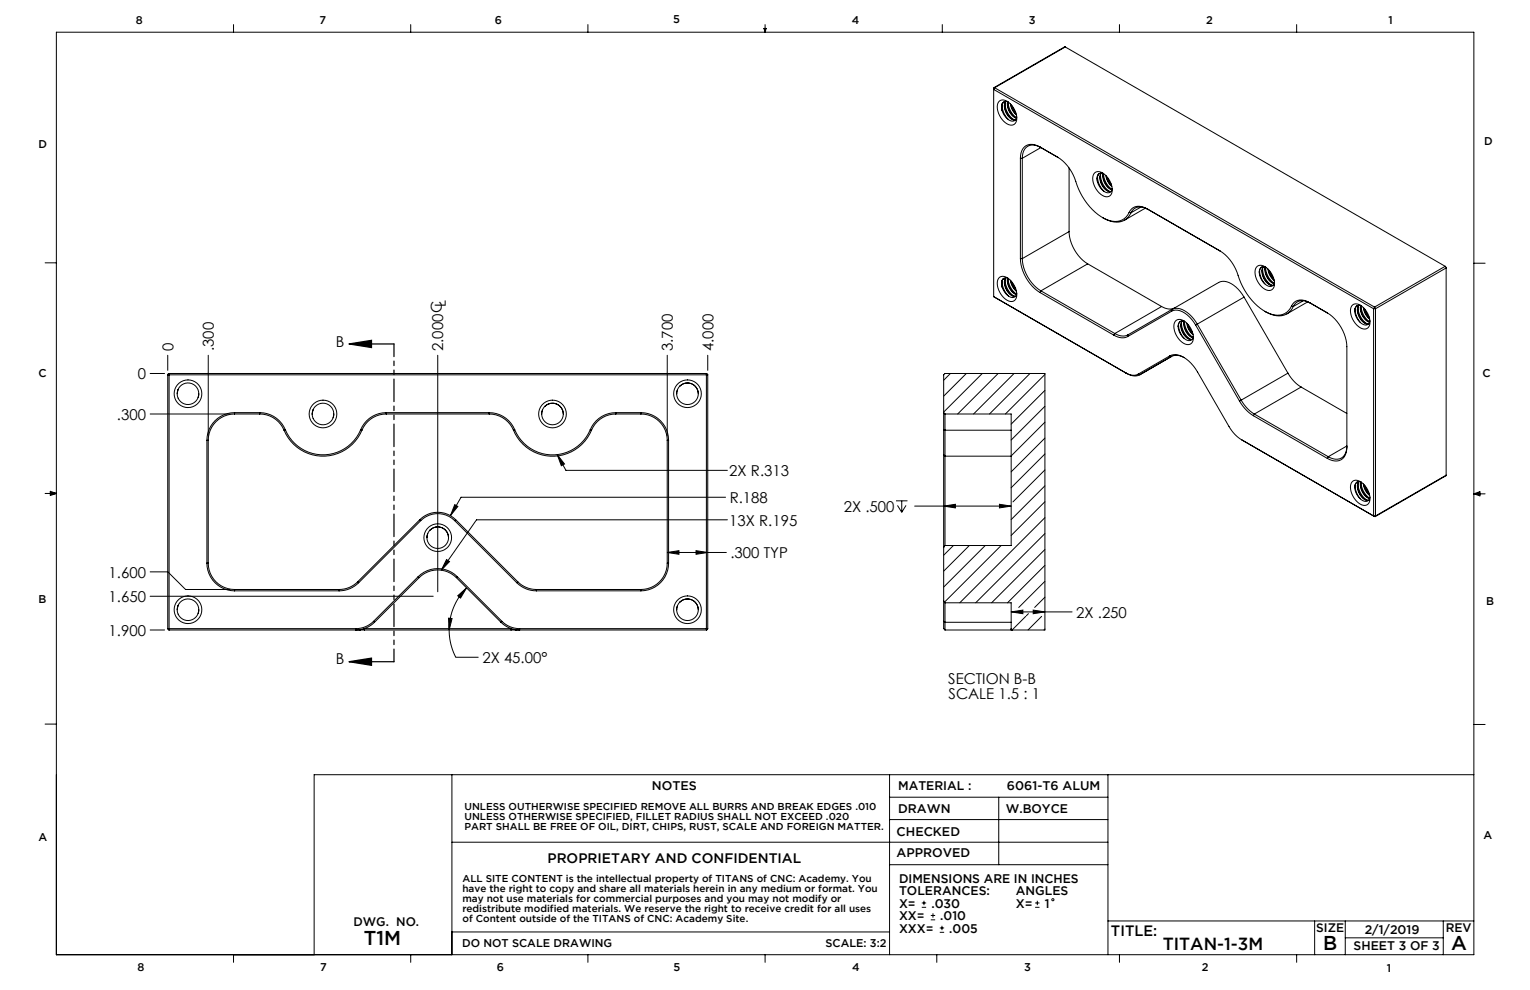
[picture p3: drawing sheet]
<svg xmlns="http://www.w3.org/2000/svg" width="432mm" height="279mm" viewBox="0 0 432 279" stroke-linecap="round" stroke-linejoin="round" font-family="sans-serif">
<g fill="none" stroke="#000" stroke-width=".28">
<path d="M15.9 9.1h400.1v260.3h-400.1zM65.9 6.9v2.2M115.9 6.9v2.2M165.9 6.9v2.2M215.6 8h.6l-.3 1.1zM215.7 8l.2 1.1M215.9 6.9v2.2M216 8l-.1 1.1M265.9 6.9v2.2M300.6 13.3l-20.1 11.4M300.6 13.3l-19.9 11.5M300.6 13.3l107.3 61.9"/>
<path d="M315.9 6.9v2.2M365.9 6.9v2.2M280.7 24.8l-.3 .1v58.8l37.6 21.7M280.7 24.8l-.3 .4 107.3 61.9M280.7 24.8l107.2 61.9M282.1 28.5a2.73 2.73 0 0 1 3.5 1.3 4.2 4.2 0 0 1 .7 5.2 2.73 2.73 0 0 1-3.5-1.3 4.2 4.2 0 0 1-.7-5.2zM282.8 29.4l-.1 .8 .1 1.1M282.8 29.6l.4 2 .6 1.2 .8 1M282.8 31.3a3.7 3.7 0 0 0 3.3 2.9 1.25 1.25 0 0 0 .8-1.2M283.1 28.9a2.46 2.46 0 0 0-.3 2.4M283.4 28.8l-.6 .6M283.7 29.1a5.5 5.5 0 0 0 2.6 4.7"/>
<path d="M283.8 28.6a3.9 3.9 0 0 0 2.7 5.3M283.8 28.7a4 4 0 0 0 2.7 5.1M284.4 28.7a4.4 4.4 0 0 0 2.4 4.7M284.4 28.8a4.4 4.4 0 0 0 2.5 4.5M284.5 28.8l-.2-.1a1.16 1.16 0 0 0-1.5 .7M284.5 28.8a5.6 5.6 0 0 0 2.4 4.4M285.2 29.3l.5 1.6 1.1 1.5M285.3 29.5l.5 1.4 1 1.3M285.6 29.9l1 1.8M288 44.7a3.3 3.3 0 0 1 3.4-3.9l2.1 .7 5 2.9a13 13 0 0 1 5.5 7.9 16.3 16.3 0 0 0 9.2 10 4.3 4.3 0 0 0 5.5-2.4M288 44.7v28.3M288 44.7h.5"/>
<path d="M288.5 44.7v28.3M289.6 41.6a3.3 3.3 0 0 1 4.2 0l-5.3 3.1 .1-.8a3.7 3.7 0 0 1 1-2.3zM301.7 47.4v18M309 48.7a2.73 2.73 0 0 1 3.5 1.3 4.2 4.2 0 0 1 .8 5.3 2.73 2.73 0 0 1-3.5-1.4 4.2 4.2 0 0 1-.8-5.2zM309.7 49.6l-.1 .9 .2 1M309.8 49.8l.3 2 .7 1.2 .8 1M309.8 51.5a3.7 3.7 0 0 0 3.2 2.9 1.25 1.25 0 0 0 .9-1.2M310.1 49.1a2.46 2.46 0 0 0-.3 2.4M310.3 49l-.6 .6M310.6 49.4a5.5 5.5 0 0 0 2.6 4.6M310.8 48.8a3.9 3.9 0 0 0 2.6 5.3M310.8 48.9a4 4 0 0 0 2.7 5.1"/>
<path d="M311.3 48.9a4.4 4.4 0 0 0 2.5 4.7M311.4 49a4.3 4.3 0 0 0 2.5 4.5 5.6 5.6 0 0 1-2.5-4.5M311.4 49l-.1-.1a1.16 1.16 0 0 0-1.6 .7M312.1 49.5l.5 1.6 1.2 1.5M312.2 49.7l.5 1.4 1 1.3M312.6 50.1l1 1.9M318.7 59.9l.5 .2M322 58.4l-2.8 1.7M323.3 58.7l-5.9 3.4M323.8 59l20.5 11.8a13 13 0 0 1 5.5 8 16.3 16.3 0 0 0 9.2 9.9 4.3 4.3 0 0 0 5.5-2.3M323.8 59a3.3 3.3 0 0 0-5.1 .9M323.8 59l.2 .1a3.2 3.2 0 0 0-4.8 1"/>
<path d="M12.7 74.2h3.2M282.1 78.3a2.73 2.73 0 0 1 3.5 1.3 4.2 4.2 0 0 1 .7 5.2 2.73 2.73 0 0 1-3.5-1.3 4.2 4.2 0 0 1-.7-5.2zM282.8 79.1l-.1 .9 .1 1.1M282.8 79.4l.4 1.9 .6 1.3 .8 .9M283.1 78.7a2.46 2.46 0 0 0-.3 2.4M283.4 78.5l-.6 .6M283.7 78.9a5.5 5.5 0 0 0 2.6 4.7M283.8 78.4a3.9 3.9 0 0 0 2.7 5.3M283.8 78.4a4 4 0 0 0 2.7 5.2M284.4 78.5a4.4 4.4 0 0 0 2.4 4.6M284.5 78.5h-.2a1.16 1.16 0 0 0-1.5 .6M285.2 79.1l.5 1.6 1.1 1.5"/>
<path d="M285.3 79.3l.5 1.3 1 1.4M285.6 79.7l1 1.8M288 73a12.2 12.2 0 0 0 5.5 9.6M288 73h.5M288.5 73a11.6 11.6 0 0 0 5.3 9.1M301.7 65.4a11.6 11.6 0 0 0 5.3 9.1M301.7 65.4l-13.2 7.6M307 74.5l20.8 12M307 74.5l-13.2 7.6M319.2 60.1a4.6 4.6 0 0 1-6.5 2.1l-1.6-.8M354.8 75.2a2.73 2.73 0 0 1 3.5 1.3 4.2 4.2 0 0 1 .8 5.2 2.73 2.73 0 0 1-3.5-1.3 4.2 4.2 0 0 1-.8-5.2zM355.4 76.8a4.1 4.1 0 0 0 3.3 4 1.24 1.24 0 0 0 1-1.2"/>
<path d="M355.5 76.3l.3 1.9 1.2 1.9M356 75.4l-.4 .6-.2 .8M356 75.4l.7-.1 .6 .1M356.1 75.4h-.1M356.1 75.4l-.5 .5-.2 .9M356.3 75.8a5.5 5.5 0 0 0 2.7 4.7M356.5 75.3a3.9 3.9 0 0 0 2.7 5.3M356.6 75.3a3.9 3.9 0 0 0 2.7 5.2l.3-.1M357.1 75.3a4.3 4.3 0 0 0 2.5 4.8M357.2 75.4a4.4 4.4 0 0 0 2.4 4.6M357.2 75.5a5.6 5.6 0 0 0 2.4 4.4M357.8 75.9a4.9 4.9 0 0 0 1.8 3.3"/>
<path d="M358 76.1l.4 1.5 1.1 1.4M358.3 76.4l1.1 2.2M407.9 75.2l.2 .4M407.9 75.2l-20 11.5M408.1 75.6l-19.9 11.5M408.1 75.6v58.5M416 74.3h3.1M282.8 81.1a3.7 3.7 0 0 0 3.3 2.8 1.25 1.25 0 0 0 .8-1.1M286.9 83a5.6 5.6 0 0 1-2.4-4.4 4.3 4.3 0 0 0 2.4 4.4M293.5 82.6l20.9 12M293.8 82.1l20.8 12M293.8 82.1l-.3 .5"/>
<path d="M314.4 94.6a3.9 3.9 0 0 0 3.9 .4M314.6 94.1a3.7 3.7 0 0 0 3.7 .4M314.6 94.1l-.2 .5M318.3 94.5v.5M327.8 86.5a3.8 3.8 0 0 0 3.7 .4M327.8 86.5l-13.2 7.6M330.7 87.8a4.5 4.5 0 0 1 5 1.7l1.7 2.2M330.7 87.8l-12.4 7.2M330.7 87.3a4.4 4.4 0 0 1 4.9 1.4l1.2 1.2 1.1 1.6M330.7 87.3v.5M330.7 87.3l-12.4 7.2M331.9 90.4a2.73 2.73 0 0 1 3.5 1.3 4.2 4.2 0 0 1 .8 5.3 2.73 2.73 0 0 1-3.5-1.3 4.2 4.2 0 0 1-.8-5.3z"/>
<path d="M332.5 92.1a4.1 4.1 0 0 0 3.3 4 1.24 1.24 0 0 0 1-1.2M332.6 91.6a5.6 5.6 0 0 0 1.6 3.9M333.1 90.7l-.4 .5-.2 .9M333.1 90.7h1.3M333.2 90.7h-.1M333.2 90.7l-.5 .6-.2 .8M333.4 91.1a5.6 5.6 0 0 0 2.6 4.6M333.6 90.6a3.9 3.9 0 0 0 2.7 5.3M333.7 90.6a3.9 3.9 0 0 0 2.6 5.2M334.2 90.6a4.3 4.3 0 0 0 2.5 4.7M334.3 90.7a4.3 4.3 0 0 0 2.4 4.5M334.3 90.7a5.6 5.6 0 0 0 2.4 4.5"/>
<path d="M334.9 91.2a4.9 4.9 0 0 0 1.8 3.2M335.1 91.4a4.7 4.7 0 0 0 1.5 2.8M335.4 91.7l1.1 2.1M337.4 91.7l12.4 21.5M337.9 91.5l-.5 .2M337.9 91.5l12.4 21.4M351.1 83.9a7.6 7.6 0 0 0-6.1-4.5l-1.1 .3-13.2 7.6M351.1 83.9l12.4 21.4M351.1 83.9l-13.2 7.6M364.5 86.4a3.1 3.1 0 0 1 4.4-1.4l5.7 3.3M364.5 86.4l.5 .1M365 86.5a4.6 4.6 0 0 1-6.5 2.1l-1.6-.8"/>
<path d="M367.8 84.9l-2.8 1.6M369.1 85.2l-5.9 3.4M369.9 85.6a3.2 3.2 0 0 0-4.9 .9M374.6 88.3a12.2 12.2 0 0 1 5.5 9.6v28.3a3.3 3.3 0 0 1-3.4 3.9l-2.1-.7M381.8 86a2.73 2.73 0 0 1 3.5 1.3 4.2 4.2 0 0 1 .7 5.3 2.73 2.73 0 0 1-3.5-1.3 4.2 4.2 0 0 1-.7-5.3zM382.3 87.7a4.1 4.1 0 0 0 3.4 4 1.24 1.24 0 0 0 .9-1.2M382.4 87.2l.4 1.9 1.1 1.9M383 86.3l-.5 .6-.2 .8M383 86.3h1.2M383 86.3l-.4 .5-.3 .9M383.3 86.7a5.5 5.5 0 0 0 2.6 4.7M383.4 86.2a3.9 3.9 0 0 0 2.7 5.3"/>
<path d="M383.5 86.2a3.9 3.9 0 0 0 2.7 5.2l.3-.1M384 86.2a4.3 4.3 0 0 0 2.5 4.7M384.1 86.2a4.4 4.4 0 0 0 2.4 4.7M384.1 86.3a5.6 5.6 0 0 0 2.4 4.5M384.8 86.8a4.9 4.9 0 0 0 1.7 3.2M384.9 87l.5 1.4 1.1 1.5M385.2 87.3l1.2 2.2M387.7 87.1h.5M387.7 87.1v58.5h.5M387.9 86.7l.3 .4M387.9 86.7l-.2 .4M388.2 87.1v58.5"/>
<path d="M42.4 105.4h4.1M42.4 116.8h22.5M47.3 105.8v71.6M47.3 105.8h152.4M47.3 100.3v4.2M47.7 105.4l-.4 .4M47.7 105.4h151.7M47.7 105.4v72.4M50.2 110l-.2 1.1M56.1 111.1l-.2 1.1M58.8 100.3v22.7M66.2 116.5a7.8 7.8 0 0 0-7.8 7.8"/>
<path d="M66.2 116.8a7.4 7.4 0 0 0-7.4 7.5M66.2 116.8h7.1M66.2 116.5h7.1M66.2 116.5v.3M73.3 116.5a7.8 7.8 0 0 1 7.2 4.8M73.3 116.8a7.4 7.4 0 0 1 6.9 4.6M73.3 116.5v.3M88.3 115.7l-.2 1.3M94.2 116.8l-.2 1.1M109 116.5a7.8 7.8 0 0 0-7.2 4.8M109 116.8a7.4 7.4 0 0 0-6.9 4.6M109 116.8h29.1"/>
<path d="M109 116.5h29.1M109 116.5v.3M123.5 100.3v66.7M138.1 116.5a7.8 7.8 0 0 1 7.2 4.8M138.1 116.8a7.4 7.4 0 0 1 6.8 4.6M138.1 116.5v.3M153.1 115.7l-.2 1.1M153.8 114.7a3.1 3.1 0 0 0-.9 2.1M153.8 114.7a3 3 0 0 1 4.8 .6 3 3 0 0 1-1.9 4.5 3 3 0 0 1-3.8-3M153.8 114.7a3 3 0 0 1 3.3-.7 3 3 0 0 1 1.9 2.8M173.8 116.5a7.8 7.8 0 0 0-7.2 4.8M173.8 116.8a7.4 7.4 0 0 0-6.9 4.6"/>
<path d="M173.8 116.8h7.1M173.8 116.5h7.1M173.8 116.5v.3M180.9 116.5a7.8 7.8 0 0 1 7.8 7.8M180.9 116.8a7.4 7.4 0 0 1 7.4 7.5M180.9 116.5v.3M188.3 100.3v22.7M191.2 110l-.2 1.1M191.9 109a3.1 3.1 0 0 0-.9 2.1M191.9 109a3 3 0 0 1 4.8 .6 3 3 0 0 1-1.9 4.5 3 3 0 0 1-3.8-3M191.9 109a3 3 0 0 1 3.3-.7 3 3 0 0 1 1.9 2.8M199.4 105.4l.3 .4"/>
<path d="M199.4 105.4v72.4M199.7 105.8v71.6M199.7 100.3v4.2M266.3 116.5v4.8M266.3 116.5v-10.7l.4-.4h28.2v72.4h-28.2M266.3 116.5l.4 .3M266.7 116.8v4.6M266.7 116.8h18.7v37.2h-18.7M268.2 105.4l-1.9 1.9M272.7 105.4l-6.4 6.4M277.2 105.4l-10.9 10.9M281.7 105.4l-11.4 11.4"/>
<path d="M286.2 105.4l-11.4 11.4M290.7 105.4l-11.4 11.4M294.9 105.7l-11.2 11.1M294.9 110.2l-9.5 9.5M294.9 114.7l-9.5 9.5M294.9 119.2l-9.5 9.5M318 105.4l-.3-.2a3.5 3.5 0 0 0 3.5 .4M318 105.4a3.7 3.7 0 0 0 3.7 .4M321.2 105.6l.5 .2M330.1 100.4a4.8 4.8 0 0 1 5.4 1.5l1.3 1.4 1.2 1.7 8.9 15.4a10.2 10.2 0 0 0 3.5 3.7l37.5 21.7 .3-.2M330.1 100.4l-8.9 5.2M330.1 100.4l.5 .2"/>
<path d="M330.6 100.6a3.7 3.7 0 0 1 3.6 .3M330.6 100.6l-8.9 5.2M330.7 100.6l-9 5.2M349.8 113.2a11.3 11.3 0 0 0 3.9 4.1M350.3 112.9a10.8 10.8 0 0 0 3.7 4M350.3 112.9l-.5 .3M353.7 117.3l20.9 12.1M354 116.9l-.3 .4M354 116.9l20.9 12M363.5 105.3a10.8 10.8 0 0 0 3.7 3.9M363.5 105.3l-13.2 7.6M367.2 109.2l12.9 7.5"/>
<path d="M367.2 109.2l-13.2 7.7M12.7 139.3h3.2M14.2 139l1.7 .3M14.2 138.7l1.7 .6-1.7 .5zM15.9 139.3l-1.7 .2M58.4 124.3v34.6M58.4 124.3h.4M58.8 124.3v34.6M80.2 121.4a11.9 11.9 0 0 0 11 7.3 11.9 11.9 0 0 0 10.9-7.3M80.5 121.3a11.5 11.5 0 0 0 10.7 7.1 11.5 11.5 0 0 0 10.6-7.1M80.5 121.3l-.3 .1M101.8 121.3l.3 .1"/>
<path d="M144.9 121.4a11.9 11.9 0 0 0 11 7.4 11.9 11.9 0 0 0 11-7.4M145.3 121.3a11.5 11.5 0 0 0 10.6 7.1 11.5 11.5 0 0 0 10.7-7.1M145.3 121.3l-.4 .1M157.3 128.3l2 2.6-.9 .5zM157.3 128.3l2.4 4.4h45.6M166.6 121.3l.3 .1M188.3 124.3v34.6M188.3 124.3h.4M188.7 124.3v34.6M266.3 121.3v7.1M266.3 128.4l.4 .3M266.3 128.4v47"/>
<path d="M266.3 121.3l.4 .1M266.7 121.4v7.3M266.7 128.7h18.7M266.7 128.7v25.3M266.7 121.4h18.7M294.9 123.6l-9.5 9.6M294.9 128.1l-9.5 9.6M294.9 132.6l-9 9M294.9 137.1l-9.5 9.5M374.9 128.9l5.2-3a3.2 3.2 0 0 1-1.5 3.4 3.2 3.2 0 0 1-3.7-.4zM374.9 128.9l-.3 .5M381.8 135.8a2.73 2.73 0 0 1 3.5 1.3 4.2 4.2 0 0 1 .7 5.3 2.73 2.73 0 0 1-3.5-1.3 4.2 4.2 0 0 1-.7-5.3z"/>
<path d="M382.3 137.5a4.1 4.1 0 0 0 3.4 4 1.24 1.24 0 0 0 .9-1.2M382.4 137l.4 1.9 1.1 1.9M383 136.1l-.5 .5-.2 .9M383 136.1h1.2M383 136.1h.1M383.1 136l-.5 .6-.3 .9M383.3 136.5a5.5 5.5 0 0 0 2.6 4.7M383.4 136a3.9 3.9 0 0 0 2.7 5.2M383.5 135.9a3.9 3.9 0 0 0 2.7 5.3l.3-.1M384 136a4.3 4.3 0 0 0 2.5 4.7M384.1 136a4.3 4.3 0 0 0 2.4 4.6 5.6 5.6 0 0 1-2.4-4.5M384.8 136.6a4.9 4.9 0 0 0 1.7 3.2"/>
<path d="M384.9 136.8l.5 1.4 1.1 1.4M385.2 137.1l1.2 2.1M408.1 134.1l-20 11.7M408.1 134.1l-19.9 11.5M416 139.4h3.1M416 139.4l1.7-.6v1.1zM416 139.4l1.7 .2M417.7 139.1l-1.7 .3M58.4 158.9a7.8 7.8 0 0 0 7.8 7.8M58.4 158.9h.4M58.8 158.9a7.4 7.4 0 0 0 7.4 7.5M118.5 146.7a7.2 7.2 0 0 1 10.1 0"/>
<path d="M118.5 146.7l-17.5 17.5M118.5 146.7l.2 .2M118.7 146.9a6.8 6.8 0 0 1 9.6 0M118.7 146.9l-17.5 17.6M120.7 150.6l-.2 1.1M121.4 149.6a3.1 3.1 0 0 0-.9 2.1M121.4 149.6a3 3 0 0 1 4.8 .6 3 3 0 0 1-1.9 4.5 3 3 0 0 1-3.8-3M121.4 149.6a3 3 0 0 1 3.3-.7 3 3 0 0 1 1.9 2.8M126 157.9l.9 .6-2.4 2.4zM128.3 142.4l.9 .5-2.1 2.6zM128.3 146.9l17.6 17.6M128.6 146.7l-.3 .2"/>
<path d="M128.6 146.7l17.5 17.5M188.3 158.9a7.4 7.4 0 0 1-7.4 7.5M188.3 158.9h.4M188.3 155.9l3.3-.5v1zM188.3 155.9h16.7M188.7 158.9a7.8 7.8 0 0 1-7.8 7.8M196.4 155.4l3.3 .5-3.3 .5zM204.8 140.3h-74.7l-3 5.2M205.3 146.7h-70.8l-10 14.2M252.9 141.3h3.2M253.3 142.6l1.2 2M254.5 141.3v3.3"/>
<path d="M255.7 142.6l-1.2 2M258.1 142.8h27.3M266.3 142.8l3.3-.5v1zM266.7 154l-.4 .5M269.1 154l-2.8 2.7M273.6 154l-7.3 7.2M278.1 154l-11.8 11.7M282.1 142.3l3.3 .5-3.3 .5zM282.5 154l-15.9 15.9M294.9 141.6l-9.5 9.5M294.9 146.1l-24 24M294.9 150.6l-19.5 19.5"/>
<path d="M294.9 155.1l-15 15M294.9 159.6l-10.6 10.5M42.4 161.4h5l5 5h12.5M42.4 168.3h79.9M42.4 177.8h4.1M47.3 177.4l.4 .4M47.3 177.4h53.1M47.7 177.8h151.7M50.2 171l-.2 1.1M56.1 172.1l-.2 1M66.2 166.4h29.5M66.2 166.7h29.5"/>
<path d="M66.2 166.4v.3M95.7 166.4v.3M101 164.2a7.4 7.4 0 0 1-5.3 2.2M101 164.2l.2 .3M101.2 164.5a7.8 7.8 0 0 1-5.5 2.2M101.4 177.8h.3M102.8 177.8v-.4h41.5l-.1 .4M105.4 175.4a7 7 0 0 1-5 2M105.4 175.4l.3 .2M105.7 175.6a7.4 7.4 0 0 1-5.3 2.2v-.4M118 162.8a7.8 7.8 0 0 1 11.1 0M118 162.8l-12.6 12.6"/>
<path d="M118 162.8l.3 .2M118.3 163a7.4 7.4 0 0 1 10.5 0M118.3 163l-12.6 12.6M126.6 174.5l1 .1-.8 3.2zM126.8 177.8l.5 4.3 1.3 3.4h6.4M128.8 163l12.6 12.6M129.1 162.8l12.6 12.6M129.1 162.8l-.3 .2M129.2 168.1l2.5-2.2-1.7 2.9zM131.7 165.9a16.8 16.8 0 0 0-4.9 11.9M141.4 175.6a7.4 7.4 0 0 0 5.2 2.2v-.4M141.7 175.4a7 7 0 0 0 4.9 2"/>
<path d="M141.7 175.4l-.3 .2M145.4 177.8h.3M145.9 164.5a7.8 7.8 0 0 0 5.5 2.2M146.1 164.2a7.4 7.4 0 0 0 5.3 2.2M146.1 164.2l-.2 .3M146.6 177.4h53.1M151.4 166.4h29.5M151.4 166.7h29.5M151.4 166.4v.3M180.9 166.4v.3M191.2 170.9l-.2 1.2M191.9 169.9a3.1 3.1 0 0 0-.9 2.2"/>
<path d="M191.9 169.9a3 3 0 0 1 4.8 .7 3 3 0 0 1-1.9 4.4 3 3 0 0 1-3.8-2.9M191.9 169.9a3 3 0 0 1 3.3-.6 3 3 0 0 1 1.9 2.8M199.7 177.4l-.3 .4M266.3 175.4v.4a2.07 2.07 0 0 0 .4 2M266.3 175.4l.4 .2M266.3 169.6l.4 .5M266.7 175.6v2.2M266.7 175.6h18.7M266.7 170.1v5.5M266.7 170.1h18.7v7.3M285.4 177.4v.3M285.4 177.4l.4 .4"/>
<path d="M285.4 177.7v.1M285.4 177.7l.1 .1M285.4 172.7l3.3-.5v1zM285.4 172.7h17.2M289.5 174l-3.8 3.7M290.2 173.2l-.5 .6M291.6 172.2l3.3 .5-3.3 .5zM294 174l-3.9 3.8M294.9 164.1l-7.4 7.3M294.9 168.5l-2.9 2.9M294.9 177.5l-.3 .3M12.7 204.4h3.2"/>
<path d="M127.5 218.6v50.8M251.1 218.6v50.8M312.7 218.6v50.8M416 204.5h3.1M416 218.6h-327.3v50.8M127.5 237.7h185.2M251.1 231.3h61.6M251.1 225h61.6M281.9 225v19M251.1 244h61.6M260.2 256.1h1.2M260.2 254.8h1.2"/>
<path d="M260.8 254.2v1.3M262.7 259.6h1.2M262.7 258.4h1.2M263.3 257.8v1.2M292.1 256.1h1.3M292.1 254.8h1.3M292.8 254.2v1.3M312.7 259.9h103.3M371 259.9v9.5M379.7 259.9v9.5M407.3 259.9v9.5M65.9 269.4v2.2"/>
<path d="M115.9 269.4v2.2M127.5 263h123.6M165.9 269.4v2.2M215.9 269.4v2.2M264.4 269.4v2.2M265.2 263.1h1.3M265.2 261.9h1.3M265.8 261.3v1.2M315.9 269.4v2.2M365.9 269.4v2.2M379.7 264.7h27.6"/>
<circle cx="53.1" cy="111.1" r="3.9"/>
<circle cx="53.1" cy="111.1" r="3"/>
<circle cx="91.2" cy="116.8" r="3.9"/>
<circle cx="91.2" cy="116.8" r="3"/>
<circle cx="155.9" cy="116.8" r="3.9"/>
<circle cx="194" cy="111.1" r="3.9"/>
<circle cx="123.5" cy="151.7" r="3.9"/>
<circle cx="53.1" cy="172.1" r="3.9"/>
<circle cx="53.1" cy="172.1" r="3"/>
<circle cx="194" cy="172.1" r="3.9"/>
<circle cx="297.1" cy="253.9" r=".31"/>
</g>
<path d="M98.5 97.1l6.3-1v2zM98.5 97.1h12.7M98.5 186.8l6.3-1.1v2.1zM98.5 186.8h12.7" fill="none" stroke="#000" stroke-width=".35"/>
<path d="M111.2 97.1v89.7" fill="none" stroke="#000" stroke-width=".35" stroke-dasharray="6.3 1.3 1.3 1.3 1.3 1.3" stroke-dashoffset="2.8"/>
<g fill="#000">
<path d="M98.5 97.1l6.3-1v2zM98.5 186.8l6.3-1.1v2.1z"/>
<path d="M157.3 128.3l2 2.6-.9 .5zM126 157.9l.9 .6-2.4 2.4z"/>
<path d="M128.3 142.4l-1.2 3.1 2.1-2.6zM196.4 155.4l3.3 .5-3.3 .5zM188.3 155.9l3.3-.5v1zM129.2 168.1l2.5-2.2-1.7 2.9zM126.6 174.5l1 .1-.8 3.2zM266.3 142.8l3.3-.5v1zM282.1 142.3l3.3 .5-3.3 .5zM285.4 172.7l3.3-.5v1zM291.6 172.2l3.3 .5-3.3 .5z"/>
</g>
<g font-size="5.6">
<text x="102.7" y="266.6">T1M</text>
<text x="373.4" y="268.2">B</text>
<text x="409.6" y="268.2">A</text>
</g>
<text font-size="4.9" x="328.1" y="268.2">TITAN-1-3M</text>
<g font-size="4.2">
<text x="48.9" y="99.1" transform="rotate(-90 48.9 99.1)">0</text>
<text x="60.4" y="99.1" transform="rotate(-90 60.4 99.1)">.300</text>
<text x="94.8" y="97.8">B</text>
<text x="125.1" y="99.1" transform="rotate(-90 125.1 99.1)">2.000CL</text>
<text x="189.9" y="99.1" transform="rotate(-90 189.9 99.1)">3.700</text>
<text x="201.3" y="99.1" transform="rotate(-90 201.3 99.1)">4.000</text>
<text x="38.9" y="107">0</text>
<text x="33" y="118.4">.300</text>
<text x="205.8" y="134.4">2X R.313</text>
<text x="205.9" y="141.9">R.188</text>
<text x="205.8" y="148.4">13X R.195</text>
<text x="238.1" y="144.4">2X .500</text>
<text x="206.2" y="157.5">.300 TYP</text>
<text x="30.6" y="163">1.600</text>
<text x="30.6" y="169.9">1.650</text>
<text x="30.6" y="179.4">1.900</text>
<text x="303.7" y="174.3">2X .250</text>
<text x="94.8" y="187.5">B</text>
<text x="136.1" y="187.1">2X 45.00°</text>
<text x="267.6" y="193.1">SECTION B-B</text>
<text x="267.7" y="197.2">SCALE 1.5 : 1</text>
<text x="313.5" y="264.2">TITLE:</text>
</g>
<text font-size="3.9" x="154.5" y="243.5">PROPRIETARY AND CONFIDENTIAL</text>
<g font-size="3.5">
<text x="184" y="223">NOTES</text>
<text x="253.5" y="223.1">MATERIAL :</text>
<text x="284.2" y="223">6061-T6 ALUM</text>
<text x="253.4" y="229.4">DRAWN</text>
<text x="283.8" y="229.4">W.BOYCE</text>
<text x="253" y="235.8">CHECKED</text>
<text x="253" y="242">APPROVED</text>
<text x="253.7" y="249.1">DIMENSIONS ARE IN INCHES</text>
<text x="253.7" y="252.6">TOLERANCES:</text>
<text x="253.7" y="256.1">X=</text>
<text x="262.9" y="256.1">.030</text>
<text x="286.7" y="252.6">ANGLES</text>
<text x="286.7" y="256.1">X=</text>
<text x="294.8" y="256.1">1</text>
<text x="99.7" y="261.5">DWG. NO.</text>
<text x="253.7" y="263.2">XXX=</text>
<text x="253.7" y="259.7">XX=</text>
<text x="265.4" y="259.7">.010</text>
<text x="267.9" y="263.2">.005</text>
<text x="371.5" y="263.2">SIZE</text>
<text x="385.1" y="263.5">2/1/2019</text>
<text x="408" y="263.2">REV</text>
<text x="382" y="268.2">SHEET 3 OF 3</text>
</g>
<g font-size="3.2">
<text x="38.3" y="6.8">8</text>
<text x="90.2" y="6.8">7</text>
<text x="139.7" y="6.6">6</text>
<text x="190" y="6.6">5</text>
<text x="240.4" y="6.7">4</text>
<text x="290.4" y="6.8">3</text>
<text x="340.4" y="6.7">2</text>
<text x="391.9" y="6.8">1</text>
<text x="10.9" y="41.7">D</text>
<text x="418.9" y="40.8">D</text>
<text x="10.9" y="106.4">C</text>
<text x="418.4" y="106.5">C</text>
<text x="10.8" y="170.3">B</text>
<text x="419.4" y="170.7">B</text>
<text x="10.8" y="237.3">A</text>
<text x="418.6" y="236.9">A</text>
<text x="130.4" y="267.2">DO NOT SCALE DRAWING</text>
<text x="233" y="267.2">SCALE: 3:2</text>
<text x="38.8" y="273.9">8</text>
<text x="90.4" y="273.9">7</text>
<text x="140.2" y="273.9">6</text>
<text x="190.1" y="274">5</text>
<text x="240.5" y="273.9">4</text>
<text x="289" y="274">3</text>
<text x="339.1" y="274">2</text>
<text x="391.4" y="274.2">1</text>
</g>
<g font-size="2.8">
<text x="131.1" y="228.7">UNLESS OUTHERWISE SPECIFIED REMOVE ALL BURRS AND BREAK EDGES .010</text>
<text x="131.1" y="231.6">UNLESS OTHERWISE SPECIFIED, FILLET RADIUS SHALL NOT EXCEED .020</text>
<text x="131.1" y="234.4">PART SHALL BE FREE OF OIL, DIRT, CHIPS, RUST, SCALE AND FOREIGN MATTER.</text>
<text x="130.5" y="248.9">ALL SITE CONTENT is the intellectual property of TITANS of CNC: Academy. You</text>
<text x="130.5" y="251.8">have the right to copy and share all materials herein in any medium or format. You</text>
<text x="130.5" y="254.6">may not use materials for commercial purposes and you may not modify or</text>
<text x="130.5" y="257.4">redistribute modified materials. We reserve the right to receive credit for all uses</text>
<text x="130.5" y="260.2">of Content outside of the TITANS of CNC: Academy Site.</text>
</g>
</svg>
